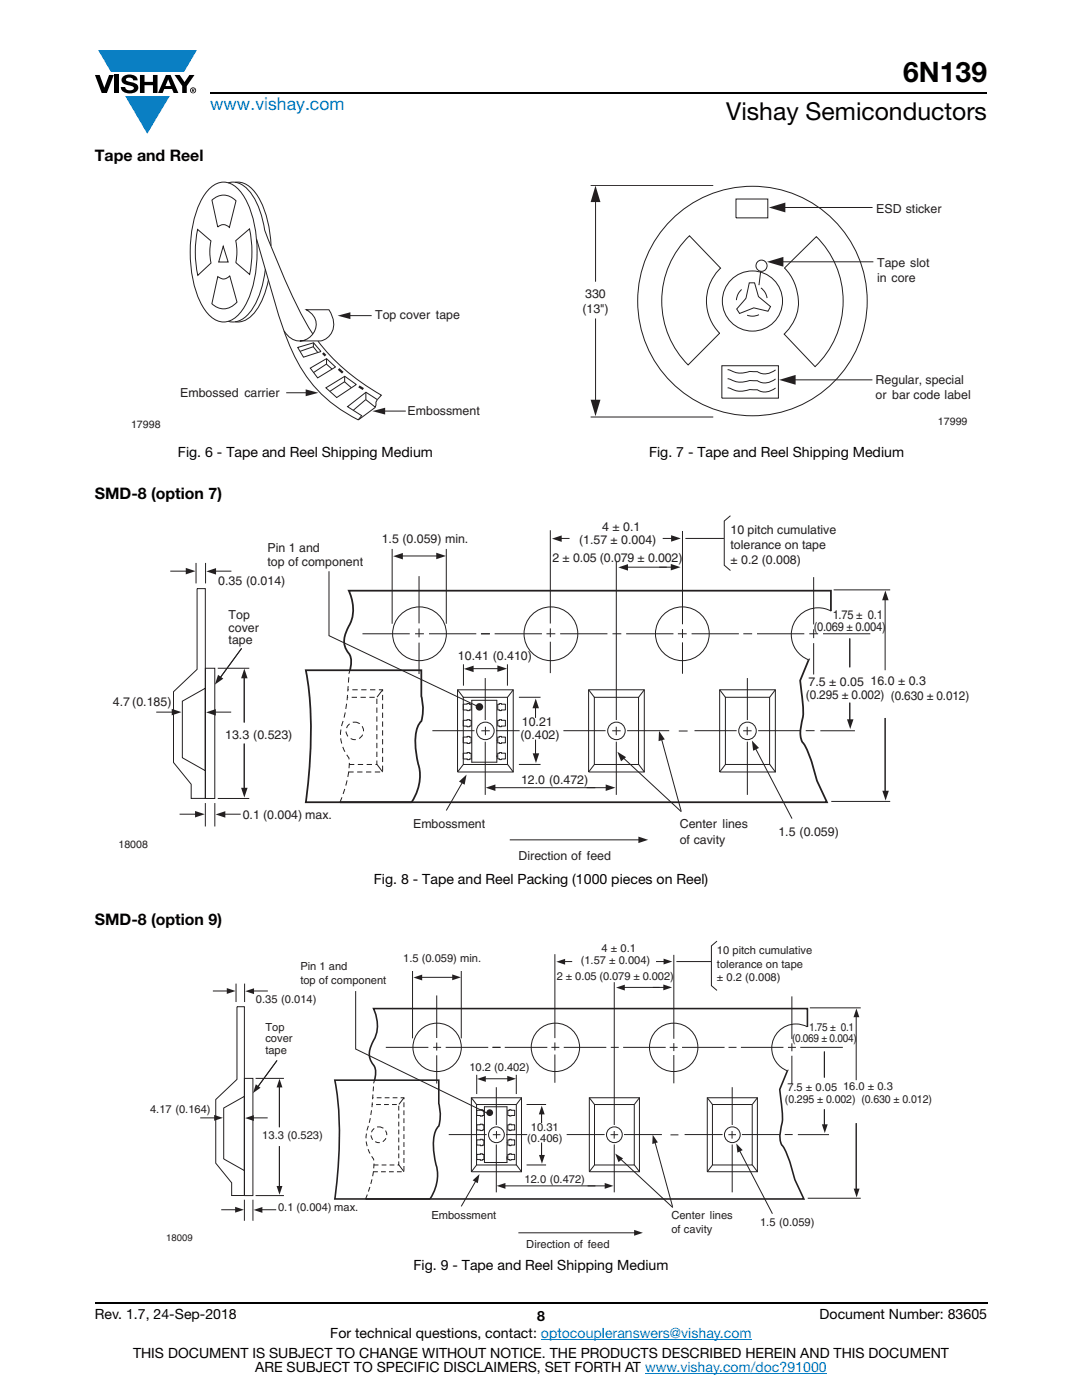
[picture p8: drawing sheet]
<svg xmlns="http://www.w3.org/2000/svg" width="216mm" height="279mm" viewBox="0 0 216 279" stroke-linecap="round" stroke-linejoin="round" font-family="sans-serif">
<g fill="#0a7fc3">
<path d="M19.6 10h19.7l-2.6 4.3h-1.1h-13.5z"/>
<path d="M25 19.2h8.9l-4.5 7.5z"/>
</g>
<g fill="#000">
<path d="M18.9 15h1l.9 2.5 1-2.5h.9l-1.4 3.6h-1zM22.9 15h.9v3.6h-.9zM24.6 15.3a2.1 2.1 0 0 1 2.8 .3l.1 .4h-.9a.79 .79 0 0 0-.7-.5 .79 .79 0 0 0-.8 .4l.3 .3 1 .2a1.08 1.08 0 0 1 1.2 1 1.08 1.08 0 0 1-1.1 1.2 1.73 1.73 0 0 1-2.4-1.2h.9a.96 .96 0 0 0 .8 .6 .96 .96 0 0 0 .9-.4 1.31 1.31 0 0 0-1.2-.6 1.03 1.03 0 0 1-1.1-.6 1.03 1.03 0 0 1 .2-1.1zM27.9 15h.9v1.3h1.7v-1.3h.9v3.6h-.9v-1.6h-1.7v1.6h-.9zM34.8 15h1.1l.9 1.4 1-1.4h1l-1.5 2.2v1.4h-.9v-1.4z"/>
<path d="M33.6 15.9l.5 1.3h-1.1zM33.1 15l-1.6 3.6h1l.3-.8h1.5l.3 .8h1l-1.6-3.6z"/>
<path d="M38.4 17.8h.2v.2h-.2zM38.3 17.7v.7h.1v-.3l.4 .3-.2-.3 .2-.2-.1-.2z"/>
<path d="M38.1 18a.46 .46 0 0 1 .9 0 .46 .46 0 0 1-.9 0zM37.9 18a.6 .6 0 0 0 1.2 0 .6 .6 0 0 0-1.2 0z"/>
</g>
<path d="M42 18.6h155M18.9 260h178.1" fill="none" stroke="#000" stroke-width=".36"/>
<path d="M107.9 267.3h42.1M128.7 274h36.3" fill="none" stroke="#067ec4" stroke-width=".2"/>
<path d="M26.2 36.3h69.5v49.6h-69.5z" fill="#fff"/>
<g fill="none" stroke="#231f20" stroke-width=".2">
<path d="M41.5 38a3.8 3.8 0 0 1 6.3 0 18.1 18.1 0 0 1 3.4 10.6 22.8 22.8 0 0 1-2.8 13.2 4.2 4.2 0 0 1-5.4 2 9.5 9.5 0 0 1-3.9-5.5 25.9 25.9 0 0 1 1.1-18.4zM42.3 39.9a3.2 3.2 0 0 1 4.8 .2l-1.3 5.3a1.55 1.55 0 0 0-2.4-.1zM45.5 36.5l.3-.1a3.8 3.8 0 0 1 3.7 1.4 16.7 16.7 0 0 1 3.4 8.3l1 2.5a120.4 120.4 0 0 0 8.5 18M46.9 36.4a4.1 4.1 0 0 1 4.2 2.2 20 20 0 0 1 3 10.4M39.4 45.8l2.7 2.3a10.8 10.8 0 0 0 0 4.4l-2.6 2.5a22.1 22.1 0 0 1-.1-9.2zM43.5 55.2a1.57 1.57 0 0 0 2.4-.2l1.4 5.3a3.3 3.3 0 0 1-5 .3zM47 48l2.8-2.3a22.2 22.2 0 0 1 0 9.1l-2.7-2.4 .1-.8a10.6 10.6 0 0 0-.2-3.6zM51.2 47.7l.8 2.6a184.1 184.1 0 0 0 5.9 19 27.2 27.2 0 0 0 13.6 14.5l.7-.9M52.9 53.7a16.2 16.2 0 0 1-3.5 9.2 3.7 3.7 0 0 1-3.9 1.2M53.6 55.9a12.6 12.6 0 0 1-4 7.6 3.4 3.4 0 0 1-2.7 .7M56.7 66.1a3.3 3.3 0 0 0 4.4 1.6 3.3 3.3 0 0 0 1.6-4.5l-.6-.7-1-.7h4.5a4.1 4.1 0 0 1-.1 5.4l-.5 .4-1 .4h-4.2M59.4 69.3l3.2-.9 1.5 1.8-3.5 1.1z"/>
<path d="M61.9 73.5l3.3-1.9 1.7 1.6-3.5 2.2zM62.5 68.4v.8l.9 1.2M62.6 69.2l-2.7 .9M63.5 68.1a40.7 40.7 0 0 0 12.6 10.8l-.2 .2a2.06 2.06 0 0 0-.9 1.7l-.1 .5-1.9-1.5v-1.5M65 77.4l3.8-2.3 2.3 1.6-3.9 2.6zM65.2 71.6v1.1l1.1 1M65.2 72.6l-2.6 1.7M68.8 75.2v1l1.3 1.2M68.8 76.2l-3 1.9M73 79.8l-2.5 2.1M75.3 79.8l-2.3-1.5-3.7 2.9 2.9 1.8M74.9 81.3l-3.3 2.5"/>
<path d="M75.9 82h5.1"/>
</g>
<path d="M64.4 70.5l.6 .5M67.6 73.6l.8 .8M71.6 77.1l.9 .5" fill="none" stroke="#231f20" stroke-width=".46"/>
<path d="M74.3 82.1l2.6-.7v1.3z" fill="#231f20"/>
<path d="M69 63h5.2" fill="none" stroke="#231f20" stroke-width=".2"/>
<path d="M67.4 63l2.5-.7v1.4z" fill="#231f20"/>
<path d="M57.1 78.4h4.8" fill="none" stroke="#231f20" stroke-width=".2"/>
<path d="M61 77.7l2.5 .7-2.5 .7z" fill="#231f20"/>
<path d="M44.5 49.2l1 3.1h-1.9z" fill="none" stroke="#231f20" stroke-width=".2"/>
<path d="M116.2 36.9h77.5v48.3h-77.5z" fill="#fff"/>
<g fill="none" stroke="#231f20" stroke-width=".2">
<path d="M146.9 39.7h6.3v3.8h-6.3zM137.6 47.1l6.2 6.4a9.1 9.1 0 0 0-.2 13l-6.3 6.3a18.1 18.1 0 0 1 .3-25.7zM148 57.8a3 3 0 0 0-1.1 2.1M149.5 56.4h1.1l.7 2.8 2.4 2-.5 .9-2.8-.7-2.8 1.2-.6-.9 1.8-2.2zM151.8 57.5a3 3 0 0 1 1.3 2M154.9 52.2h19.4M156.5 53.5l6.4-6.3a18.1 18.1 0 0 1-.3 26l-6.1-6.5a8.8 8.8 0 0 0 1.5-11.3zM144 73h11.3v6.5h-11.3zM145.2 77.4l.8 .2a4.1 4.1 0 0 0 3.6 .1l1.5 .1a3 3 0 0 0 3.7-.4M145.2 75.6l.8 .2a4.1 4.1 0 0 0 3.6 .1l1.5 .1a3 3 0 0 0 3.7-.4M145.2 73.8l.8 .2a4.1 4.1 0 0 0 3.6 .1l1.5 .1a3 3 0 0 0 3.7-.4M151.4 62.8a3 3 0 0 1-2.3 .1"/>
<path d="M157.6 75.8h16.5"/>
<circle cx="150.1" cy="60.1" r="6"/>
<circle cx="150.1" cy="60.1" r="22.9"/>
</g>
<g fill="#231f20">
<path d="M153.4 41.4l3.3-1v2z"/>
<path d="M153 52.3l3.3-1v1.9z"/>
<path d="M155.5 75.8l3.3-1v2z"/>
</g>
<g fill="none" stroke="#231f20" stroke-width=".2">
<path d="M117.9 37h24.4M151.8 54.2l-.4 2.7M155.4 41.4h18.7M117.9 83.2h24.4"/>
<circle cx="152" cy="53" r="1.11"/>
</g>
<g fill="#231f20">
<path d="M118.8 37l1 3.3h-1.9z"/>
<path d="M117.9 79.8h1.9l-1 3.3z"/>
</g>
<path d="M118.8 39v17.2M118.8 63.6v16.3" fill="none" stroke="#231f20" stroke-width=".2"/>
<path d="M22.5 102.8h170.9v69.5h-170.9z" fill="#fff"/>
<path d="M94.1 139.8h5v12.3h-5zM92.4 140.5h.8v-.1l.8 .1v1.2l-.8 .1v-.1h-.8zM92.4 143.8l1.3-.2v.2h.3v1.1h-.3v.1l-1.3-.1zM92.4 150.3h.8v-.1l.8 .1v1.2h-.3v.1l-1.3-.1zM92.4 147.1l1.3-.1v.1h.3v1.2l-.8 .1v-.1h-.8zM99.3 147.1h.4v-.1l1.1 .1v1.2h-.7v.1l-.8-.1zM99.3 140.5h.4v-.1l1.1 .1v1.2h-.7v.1l-.8-.1zM99.3 143.7l.8-.1v.1h.7v1.2l-1.1 .1v-.1h-.4zM99.3 150.3l.8-.1v.1h.7v1.2l-1.1 .1v-.1h-.4z" fill="none" stroke="#231f20" stroke-width=".2"/>
<circle cx="95.7" cy="141.1" r=".75" fill="#231f20"/>
<g fill="none" stroke="#231f20" stroke-width=".2">
<path d="M39.3 117.5h1.7v41.8h-2.9v-2.8l-3.5-4.3v-14.1l4.7-4.5zM83.6 115v9.4M109.8 105.8v18.6M123 112v31.7M136.2 106v18.6M145.8 102.9l-1.3 1.1v8.8l1.3 1.1M162.4 115.2v9.4M36.4 139.9l4.6-2.6v16.5l-4.6-2.6zM41 133.4h1.9v26h-1.9zM43.4 133.4h6.3M72.3 126.5h9.5M76.4 137.7l-1.2 1.4"/>
<path d="M82.8 126.5h1.8M83.6 125.4v1.8M83.6 128.2v6.3M85.6 126.5h9.4M91.3 137.7h11.1v16.4h-11.1zM91.3 137.7l1.2 1.5M92.4 139.2h8.9v13.4h-8.9zM96 126.5h1.8M96.8 135.3v8.4M98.7 126.5h9.4M102.4 137.7l-1.1 1.4M109 126.5h1.8"/>
<path d="M109.8 125.4v1.8M109.8 128.1v6.2M111.8 126.5h9.4M117.4 137.7h11.2v16.4h-11.2zM117.5 137.7l1.1 1.5M118.6 139.2h8.8v13.4h-8.8zM122.2 126.5h1.8M124.9 126.5h9.5M128.6 137.7l-1.2 1.4M135.3 126.5h1.7M136.2 125.6v1.7M136.2 128.2v6.3"/>
<path d="M138 126.5h9.4M143.6 137.7h11.1v16.4h-11.1zM143.6 137.7l1.2 1.5M144.7 139.2h8.9v13.4h-8.9zM148.3 126.5h1.8M149.1 135.3v8.4M151.1 126.5h9.4M154.7 137.7l-1.1 1.4M161.5 126.5h1.8M162.4 125.6v1.8M162.4 128.4v6.2M164.2 126.5h9.5"/>
<path d="M165.8 122a5.4 5.4 0 0 0-7.4 2.4 5.4 5.4 0 0 0 2.9 7.3M43.4 159.4h6.3M75.2 152.6l1.2 1.5M86.3 145.8h8.4M92.5 152.5l-1.2 1.5M96.8 148v10.6M99 145.8h4.7M101.3 152.6l1.1 1.5M112.4 145.8h8.4M118.6 152.5l-1.1 1.5M123 148v10.6M125.1 145.8h8.4"/>
<path d="M127.4 152.6l1.2 1.5M135.4 145.9h1.8M138.6 145.8h8.4M144.8 152.5l-1.2 1.5M149.1 148v10.6M151.3 145.8h8.4M153.6 152.6l1.1 1.5M160.8 145.8h1.7M41 160.3v4.6M42.9 160.3v4.6"/>
<circle cx="83.7" cy="126.5" r="5.4"/>
<circle cx="109.9" cy="126.5" r="5.4"/>
<circle cx="136.2" cy="126.5" r="5.4"/>
<circle cx="96.9" cy="145.9" r="1.75"/>
<circle cx="123" cy="145.9" r="1.75"/>
<circle cx="149.2" cy="145.9" r="1.75"/>
</g>
<g fill="none" stroke="#231f20" stroke-width=".2" stroke-dasharray="1.1 .7" stroke-linecap="butt">
<path d="M69.5 154.1h6.8v-16.4h-6.9M69.6 152.6h5.6v-13.4h-6M67.8 160.1a17.7 17.7 0 0 0 1.8-8.8 7.9 7.9 0 0 1-.9-8.1 58.4 58.4 0 0 0 .9-8.8l.2-.6"/>
<circle cx="70.8" cy="145.9" r="1.75"/>
</g>
<path d="M61 133.8h23.1v5.2l.2 1.1a7.7 7.7 0 0 1-.4 4l-.2 .2a7.5 7.5 0 0 0-.8 4.9l.6 3.3a8.8 8.8 0 0 1-1.4 7.6h-21.1l.1-.7a95.2 95.2 0 0 0 .3-23.5zM161.3 131.7l-1.6 4.1 .3 2.8a14.7 14.7 0 0 1-.2 6.8 3.9 3.9 0 0 0 .7 3.1l1.2 2.9 1.3 4.4 2 4.3h-97.2M165.8 122v-4.1h-96.2a8 8 0 0 1-.3 7.7 4.2 4.2 0 0 0 .3 4.8 4.1 4.1 0 0 1 .2 3.4" fill="none" stroke="#231f20" stroke-width=".35"/>
<g fill="#231f20">
<path d="M48.1 157.2h1.3l-.6 2z"/>
<path d="M38.9 161.8l2 .7-2 .6z"/>
<path d="M43 162.5l2-.6v1.3z"/>
</g>
<path d="M78.2 109.6v14.9M89.1 109.6v14.9M35.8 162.5h4M44 162.5h4" fill="none" stroke="#231f20" stroke-width=".2"/>
<g fill="#231f20">
<path d="M87 110.3l2 .7-2 .6z"/>
<path d="M78.4 111l2-.6v1.2z"/>
</g>
<path d="M80.2 111h7.7M92.5 132.6v4.2M101.3 132.6v4.2" fill="none" stroke="#231f20" stroke-width=".2"/>
<g fill="#231f20">
<path d="M99.2 132.8l2 .6-2 .7z"/>
<path d="M92.6 133.5l1.9-.7v1.3z"/>
</g>
<path d="M94.4 133.4h5.8" fill="none" stroke="#231f20" stroke-width=".2"/>
<g fill="#231f20">
<path d="M133.9 112.5l1.9 .7-1.9 .6z"/>
<path d="M123.4 113.2l1.9-.6v1.3z"/>
</g>
<path d="M125.1 113.2h9.7" fill="none" stroke="#231f20" stroke-width=".2"/>
<g fill="#231f20">
<path d="M34.3 141.5l1.9 .6-1.9 .7z"/>
<path d="M41.1 142.2l2-.7v1.3z"/>
</g>
<path d="M39.1 112.3v4.1M41 112.3v4.1M31.2 142.1h4M42.1 142.1h4" fill="none" stroke="#231f20" stroke-width=".2"/>
<g fill="#231f20">
<path d="M37.1 113.3l1.9 .7-1.9 .6z"/>
<path d="M41.2 114l1.9-.6v1.3z"/>
</g>
<path d="M34 114h4M42.2 114h4" fill="none" stroke="#231f20" stroke-width=".2"/>
<g fill="#231f20">
<path d="M120.9 156.6l1.9 .6-1.9 .6z"/>
<path d="M91.6 156l1.5-1.4-.4 2z"/>
</g>
<path d="M92.6 155.5l-3.6 6.2" fill="none" stroke="#231f20" stroke-width=".2"/>
<path d="M123.2 150l1.7 1.1-1 .8z" fill="#231f20"/>
<path d="M123.9 150.8l12.1 11.2" fill="none" stroke="#231f20" stroke-width=".2"/>
<path d="M150 147.8l1.5 1.5-1.2 .5z" fill="#231f20"/>
<path d="M150.4 148.7l7.6 14.7" fill="none" stroke="#231f20" stroke-width=".2"/>
<path d="M131.5 145.9l1.2 1.7-1.3 .3z" fill="#231f20"/>
<path d="M117.1 157.2h4.7M131.8 146.8l4.1 15" fill="none" stroke="#231f20" stroke-width=".2"/>
<path d="M96.9 157.2l2-.6v1.2z" fill="#231f20"/>
<path d="M97.9 157.2h20.9" fill="none" stroke="#231f20" stroke-width=".2"/>
<path d="M127.4 167l1.9 .6-1.9 .7z" fill="#231f20"/>
<path d="M101.7 167.6h26.6" fill="none" stroke="#231f20" stroke-width=".2"/>
<g fill="#231f20">
<path d="M133.9 106.8l2 .7-2 .6z"/>
<path d="M110.1 107.5l2-.6v1.2z"/>
</g>
<path d="M111.2 107.5h2.4M132.2 107.5h2.6M48.7 148.4v9.7" fill="none" stroke="#231f20" stroke-width=".2"/>
<path d="M48.8 133.4l.6 2h-1.3z" fill="#231f20"/>
<path d="M48.7 134.5v9.7" fill="none" stroke="#231f20" stroke-width=".2"/>
<g fill="#231f20">
<path d="M43.5 134.7l1.1 .7-1.7 1.2z"/>
<path d="M48.2 129.4l-4.4 6.1z"/>
</g>
<path d="M65.6 114v12.9l29.9 14.2M48.2 129.4l-4.4 6.1M163.7 145.8h6.9" fill="none" stroke="#231f20" stroke-width=".2"/>
<path d="M169 143.6h1.3l-.6 1.9z" fill="#231f20"/>
<path d="M103.5 139.2h4.4M169.6 127.4v5.8M103.5 152.6h4.4M169.6 140.2v4.2" fill="none" stroke="#231f20" stroke-width=".2"/>
<g fill="#231f20">
<path d="M106.3 150.3h1.3l-.7 2z"/>
<path d="M106.9 139.4l.6 1.9h-1.2z"/>
</g>
<path d="M166.3 117.7h11.3M106.9 140.4v2.8M106.9 147.6v3.6M165.9 159.9h11.7" fill="none" stroke="#231f20" stroke-width=".2"/>
<g fill="#231f20">
<path d="M176.1 157.8h1.3l-.7 2z"/>
<path d="M176.7 117.9l.6 1.9h-1.3z"/>
</g>
<path d="M136.8 107.5h7.7M176.6 118.8v15M96 145.8h1.7M96.9 145v1.7M122.2 145.8h1.6M123 145v1.7M148.3 145.8h1.7M149.1 145v1.7M176.6 143.3v15.4" fill="none" stroke="#231f20" stroke-width=".2"/>
<path d="M30 187.7h155.9v61.9h-155.9z" fill="#fff"/>
<path d="M95.1 221.6h.7v-.1l.8 .1v1l-.8 .1v-.1h-.7zM95.1 224.5h.7v-.1l.8 .1v1h-.4v.1l-1.1-.1zM95.1 230.4l1.1-.1v.1h.4v1l-.8 .1v-.1h-.7zM95.1 227.5l1.1-.1v.1h.4v1h-.4v.1l-1.1-.1zM96.7 220.9h4.5v11.1h-4.5zM101.3 227.5h.4v-.1l1 .1v1h-.7v.1l-.7-.1zM101.3 221.6h.4v-.1l1 .1v1h-.7v.1l-.7-.1zM101.3 224.5h.4v-.1l1 .1v1h-.7v.1l-.7-.1zM101.3 230.4h.4v-.1l1 .1v1h-.7v.1l-.7-.1z" fill="none" stroke="#231f20" stroke-width=".2"/>
<circle cx="97.7" cy="222.1" r=".67" fill="#231f20"/>
<g fill="none" stroke="#231f20" stroke-width=".2">
<path d="M87.1 198.7v8.5M110.7 190.4v16.8M122.6 196v28.5M134.5 190.6v16.7M143.1 187.8l-1.1 1v7.9l1.1 1M158 198.8v8.5M47.3 200.9h1.5v37.7h-2.6v-2.5l-3.2-4v-12.7l4.3-4zM48.8 215.2h1.7v23.4h-1.7zM51 215.2h5.7M77 209h8.5M80.6 219.1l-1 1.3M86.4 209h1.6"/>
<path d="M87.1 208.1v1.6M87.1 210.6v5.6M88.9 209h8.5M94.1 219.1h10v14.7h-10zM94.1 219.1l1 1.4M98.3 209h1.6M99 217v7.5M100.7 209h8.5M104.1 219.1l-1 1.3M110 209h1.6M110.7 208.1v1.5M110.7 210.5v5.6"/>
<path d="M112.5 209h8.5M117.6 219.1h10v14.7h-10zM117.6 219.1l1 1.4M121.9 209h1.6M124.3 209h8.5M127.6 219.1l-1 1.3M133.6 209h1.6M134.5 208.2v1.6M134.5 210.6v5.6M136.1 209h8.5M141.1 219.1h10v14.7h-10zM141.1 219.1l1.1 1.4"/>
<path d="M145.4 209h1.6M146.1 217v7.5M147.8 209h8.5M151.1 219.1l-1 1.3M157.2 209h1.6M158 208.2v1.6M158 210.7v5.6M159.7 209h8.5M161.1 205a4.8 4.8 0 0 0-6.7 2.2 4.8 4.8 0 0 0 2.7 6.5M44.6 221.1l4.2-2.3v14.8l-4.2-2.3zM48.8 239.4v4.2M50.5 239.4v4.2"/>
<path d="M51 238.6h5.7M79.6 232.5l1 1.4M89.5 226.4h7.6M95.1 220.4h7.9v12.1h-7.9zM95.1 232.5l-1 1.3M99 228.4v9.6M101 226.4h4.2M103 232.5l1.1 1.4M113.1 226.4h7.5M118.6 220.4h8v12.1h-8zM118.6 232.5l-1 1.3M122.6 228.4v9.6"/>
<path d="M124.5 226.4h7.6M126.6 232.5l1 1.4M133.8 226.5h1.6M136.6 226.4h7.6M142.2 220.4h7.9v12.1h-7.9zM142.2 232.5l-1.1 1.3M146.1 228.4v9.6M148 226.4h7.6M150.1 232.5l1 1.4M156.6 226.4h1.6"/>
<circle cx="87.2" cy="209" r="4.8"/>
<circle cx="110.8" cy="209" r="4.8"/>
<circle cx="134.4" cy="209" r="4.8"/>
<circle cx="99.1" cy="226.5" r="1.57"/>
<circle cx="122.6" cy="226.5" r="1.57"/>
<circle cx="146.1" cy="226.5" r="1.57"/>
</g>
<g fill="none" stroke="#231f20" stroke-width=".2" stroke-dasharray="1 .6" stroke-linecap="butt">
<path d="M72.9 239.3a15.1 15.1 0 0 0 1.6-8 6.9 6.9 0 0 1-.8-7.4 51 51 0 0 0 .9-7.8l.1-.5M74.4 233.8h6.2v-14.7h-6.2M74.6 232.5h5v-12.1h-5.4"/>
<circle cx="75.6" cy="226.5" r="1.57"/>
</g>
<path d="M66.8 215.6h20.8v4.7l.2 1a6.8 6.8 0 0 1-.4 3.6 5.8 5.8 0 0 0-.9 4.3l.5 3.2a7.9 7.9 0 0 1-1.2 6.9h-19l.1-.7a85 85 0 0 0 .3-21zM157.1 213.7l-1.5 3.7 .3 2.6a14.3 14.3 0 0 1-.3 6.4 3.7 3.7 0 0 0 1 3l1.1 2.7 .9 3.3 1.8 3.9h-87.5M161.1 205v-3.7h-86.6a7.2 7.2 0 0 1-.2 6.9 3.9 3.9 0 0 0 .5 4.8l.2 1.1-.3 1.5" fill="none" stroke="#231f20" stroke-width=".32"/>
<g fill="#231f20">
<path d="M55.2 236.7h1.2l-.6 1.7z"/>
<path d="M46.9 240.8l1.8 .6-1.8 .6z"/>
<path d="M50.6 241.5l1.8-.6v1.2z"/>
</g>
<path d="M82.3 193.8v13.4M92 193.8v13.4M44.1 241.4h3.6M51.5 241.4h3.6" fill="none" stroke="#231f20" stroke-width=".2"/>
<g fill="#231f20">
<path d="M90.2 194.5l1.8 .5-1.8 .6z"/>
<path d="M82.5 195.1l1.7-.6v1.2z"/>
</g>
<path d="M84 195h7M95.1 214.5v3.8M103 214.5v3.8" fill="none" stroke="#231f20" stroke-width=".2"/>
<g fill="#231f20">
<path d="M101.2 214.7l1.8 .6-1.8 .6z"/>
<path d="M95.2 215.3l1.7-.6v1.2z"/>
</g>
<path d="M96.8 215.3h5.2" fill="none" stroke="#231f20" stroke-width=".2"/>
<g fill="#231f20">
<path d="M132.4 196.5l1.7 .6-1.7 .5z"/>
<path d="M122.9 197.1l1.8-.6v1.2z"/>
</g>
<path d="M124.5 197.1h8.7" fill="none" stroke="#231f20" stroke-width=".2"/>
<g fill="#231f20">
<path d="M42.7 222.5l1.8 .6-1.8 .6z"/>
<path d="M48.9 223.1l1.8-.5v1.1z"/>
</g>
<path d="M47.1 196.3v3.7M48.8 196.3v3.7M40 223.1h3.5M49.8 223.1h3.6" fill="none" stroke="#231f20" stroke-width=".2"/>
<g fill="#231f20">
<path d="M45.3 197.2l1.7 .6-1.7 .6z"/>
<path d="M48.9 197.8l1.8-.6v1.2z"/>
</g>
<path d="M42.5 197.8h3.6M49.9 197.8h3.5" fill="none" stroke="#231f20" stroke-width=".2"/>
<g fill="#231f20">
<path d="M120.7 236.1l1.7 .6-1.7 .6z"/>
<path d="M94.3 235.6l1.4-1.3-.4 1.8z"/>
</g>
<path d="M95.3 235.1l-3.3 5.7" fill="none" stroke="#231f20" stroke-width=".2"/>
<path d="M122.8 230.2l1.5 1-.9 .7z" fill="#231f20"/>
<path d="M123.4 230.9l10.9 10.1" fill="none" stroke="#231f20" stroke-width=".2"/>
<path d="M146.9 228.2l1.3 1.3-1.1 .5z" fill="#231f20"/>
<path d="M147.3 229.1l6.8 13.1" fill="none" stroke="#231f20" stroke-width=".2"/>
<path d="M130.2 226.5l1.1 1.5-1.1 .3z" fill="#231f20"/>
<path d="M117.2 236.7h4.3M130.5 227.3l3.7 13.6" fill="none" stroke="#231f20" stroke-width=".2"/>
<path d="M99.1 236.7l1.8-.6v1.2z" fill="#231f20"/>
<path d="M100 236.7h18.8" fill="none" stroke="#231f20" stroke-width=".2"/>
<path d="M126.5 245.5l1.8 .5-1.8 .6z" fill="#231f20"/>
<path d="M103.4 246h24" fill="none" stroke="#231f20" stroke-width=".2"/>
<g fill="#231f20">
<path d="M132.4 191.3l1.8 .6-1.8 .6z"/>
<path d="M111 191.9l1.8-.5v1.1z"/>
</g>
<path d="M111.9 191.9h2.3M130.9 191.9h2.3M55.7 228.8v8.7" fill="none" stroke="#231f20" stroke-width=".2"/>
<path d="M55.8 215.3l.6 1.7h-1.2z" fill="#231f20"/>
<path d="M55.7 216.2v8.8" fill="none" stroke="#231f20" stroke-width=".2"/>
<g fill="#231f20">
<path d="M51 216.4l1 .7-1.5 1z"/>
<path d="M55.3 211.6l-4 5.5z"/>
</g>
<path d="M71 197.8v11.6l26.2 12.7M55.3 211.6l-4 5.5M159.2 226.4h6.2" fill="none" stroke="#231f20" stroke-width=".2"/>
<path d="M164 224.4h1.2l-.6 1.7z" fill="#231f20"/>
<path d="M164.5 209.9v5.1M105.1 220.4h3.9M105.1 232.5h3.9M164.5 221.4v3.8" fill="none" stroke="#231f20" stroke-width=".2"/>
<g fill="#231f20">
<path d="M107.6 230.5h1.1l-.6 1.7z"/>
<path d="M108.1 220.7l.6 1.7h-1.2z"/>
</g>
<path d="M161.6 201.1h10.2M108.1 221.5v2.6M108.1 228.1v3.2M161.2 239.1h10.6" fill="none" stroke="#231f20" stroke-width=".2"/>
<g fill="#231f20">
<path d="M170.3 237.2h1.2l-.6 1.8z"/>
<path d="M170.9 201.3l.6 1.7h-1.2z"/>
</g>
<path d="M135 191.9h6.9M170.8 202.1v13.5M98.3 226.4h1.6M99.1 225.7v1.5M121.8 226.4h1.5M122.6 225.7v1.5M145.3 226.4h1.6M146.1 225.7v1.5M170.8 224.1v13.9" fill="none" stroke="#231f20" stroke-width=".2"/>
<text font-size="5.6" x="180.2" y="16.4">6N139</text>
<text font-size="4.9" x="144.9" y="24">Vishay Semiconductors</text>
<text font-size="3.5" fill="#067ec4" x="42" y="21.9">www.vishay.com</text>
<g font-size="3.2">
<text x="18.9" y="32.1">Tape and Reel</text>
<text x="18.9" y="99.6">SMD-8 (option 7)</text>
<text x="18.9" y="184.7">SMD-8 (option 9)</text>
</g>
<g font-size="2.8">
<text x="35.5" y="91.2">Fig. 6 - Tape and Reel Shipping Medium</text>
<text x="129.5" y="91.2">Fig. 7 - Tape and Reel Shipping Medium</text>
<text x="74.6" y="176.3">Fig. 8 - Tape and Reel Packing (1000 pieces on Reel)</text>
<text x="82.5" y="253.4">Fig. 9 - Tape and Reel Shipping Medium</text>
<text x="18.9" y="263.3">Rev. 1.7, 24-Sep-2018</text>
<text x="107.2" y="263.6">8</text>
<text x="163.6" y="263.3">Document Number: 83605</text>
<text x="65.9" y="267.1">For technical questions, contact: optocoupleranswers@vishay.com</text>
<text x="26.5" y="271">THIS DOCUMENT IS SUBJECT TO CHANGE WITHOUT NOTICE. THE PRODUCTS DESCRIBED HEREIN AND THIS DOCUMENT</text>
<text x="50.9" y="273.8">ARE SUBJECT TO SPECIFIC DISCLAIMERS, SET FORTH AT www.vishay.com/doc?91000</text>
</g>
<g font-size="2.5" fill="#231f20">
<text x="174.8" y="42.5">ESD sticker</text>
<text x="175" y="53.2">Tape slot</text>
<text x="116.8" y="59.4">330</text>
<text x="175" y="56.2">in core</text>
<text x="74.9" y="63.7">Top cover tape</text>
<text x="116.2" y="62.4">(13&quot;)</text>
<text x="174.7" y="76.6">Regular, special</text>
<text x="36" y="79.3">Embossed carrier</text>
<text x="81.3" y="82.9">Embossment</text>
<text x="174.7" y="79.6">or bar code label</text>
<text x="120.2" y="105.9">4 ± 0.1</text>
<text x="145.8" y="106.5">10 pitch cumulative</text>
<text x="53.4" y="110.1">Pin 1 and</text>
<text x="53.4" y="113">top of component</text>
<text x="76.2" y="108.4">1.5 (0.059) min.</text>
<text x="110.3" y="112.3">2 ± 0.05 (0.079 ± 0.002)</text>
<text x="115.5" y="108.6">(1.57 ± 0.004)</text>
<text x="145.8" y="109.5">tolerance on tape</text>
<text x="145.8" y="112.5">± 0.2 (0.008)</text>
<text x="43.5" y="116.7">0.35 (0.014)</text>
<text x="45.6" y="123.6">Top</text>
<text x="166.2" y="123.5">1.75 ± 0.1</text>
<text x="45.6" y="126.1">cover</text>
<text x="45.6" y="128.6">tape</text>
<text x="91.4" y="131.8">10.41 (0.410)</text>
<text x="162.4" y="126">(0.069 ± 0.004)</text>
<text x="161.3" y="137">7.5 ± 0.05</text>
<text x="173.7" y="136.6">16.0 ± 0.3</text>
<text x="22.5" y="141">4.7 (0.185)</text>
<text x="160.8" y="139.4">(0.295 ± 0.002) (0.630 ± 0.012)</text>
<text x="44.9" y="147.6">13.3 (0.523)</text>
<text x="103.8" y="147.4">(0.402)</text>
<text x="104.1" y="144.9">10.21</text>
<text x="104" y="156.5">12.0 (0.472)</text>
<text x="48.4" y="163.5">0.1 (0.004) max.</text>
<text x="82.4" y="165.2">Embossment</text>
<text x="135.6" y="165.3">Center lines</text>
<text x="155.3" y="166.8">1.5 (0.059)</text>
<text x="103.5" y="171.7">Direction of feed</text>
<text x="135.6" y="168.3">of cavity</text>
</g>
<g font-size="2.2" fill="#231f20">
<text x="120" y="189.9">4 ± 0.1</text>
<text x="143.1" y="190.4">10 pitch cumulative</text>
<text x="59.9" y="193.6">Pin 1 and</text>
<text x="59.9" y="196.3">top of component</text>
<text x="80.4" y="192.1">1.5 (0.059) min.</text>
<text x="111.1" y="195.6">2 ± 0.05 (0.079 ± 0.002)</text>
<text x="115.9" y="192.3">(1.57 ± 0.004)</text>
<text x="143.1" y="193.1">tolerance on tape</text>
<text x="143.1" y="195.8">± 0.2 (0.008)</text>
<text x="51.1" y="200.2">0.35 (0.014)</text>
<text x="52.9" y="205.8">Top</text>
<text x="52.9" y="208">cover</text>
<text x="158" y="208">(0.069 ± 0.004)</text>
<text x="161.4" y="205.7">1.75 ± 0.1</text>
<text x="52.9" y="210.3">tape</text>
<text x="93.7" y="213.8">10.2 (0.402)</text>
<text x="156.6" y="220">(0.295 ± 0.002) (0.630 ± 0.012)</text>
<text x="157.1" y="217.8">7.5 ± 0.05</text>
<text x="168.2" y="217.5">16.0 ± 0.3</text>
<text x="30" y="222.1">4.17 (0.164)</text>
<text x="52.3" y="227.3">13.3 (0.523)</text>
<text x="105.2" y="227.9">(0.406)</text>
<text x="105.9" y="225.8">10.31</text>
<text x="104.7" y="236">12.0 (0.472)</text>
<text x="55.5" y="241.7">0.1 (0.004) max.</text>
<text x="86.1" y="243.2">Embossment</text>
<text x="134" y="243.4">Center lines</text>
<text x="151.7" y="244.7">1.5 (0.059)</text>
<text x="105" y="249.1">Direction of feed</text>
<text x="134" y="246.1">of cavity</text>
</g>
<g font-size="2.1" fill="#231f20">
<text x="26.2" y="85.4">17998</text>
<text x="187.2" y="84.7">17999</text>
<text x="23.6" y="169.2">18008</text>
</g>
<text font-size="1.9" fill="#231f20" x="33.2" y="247.8">18009</text>
</svg>
